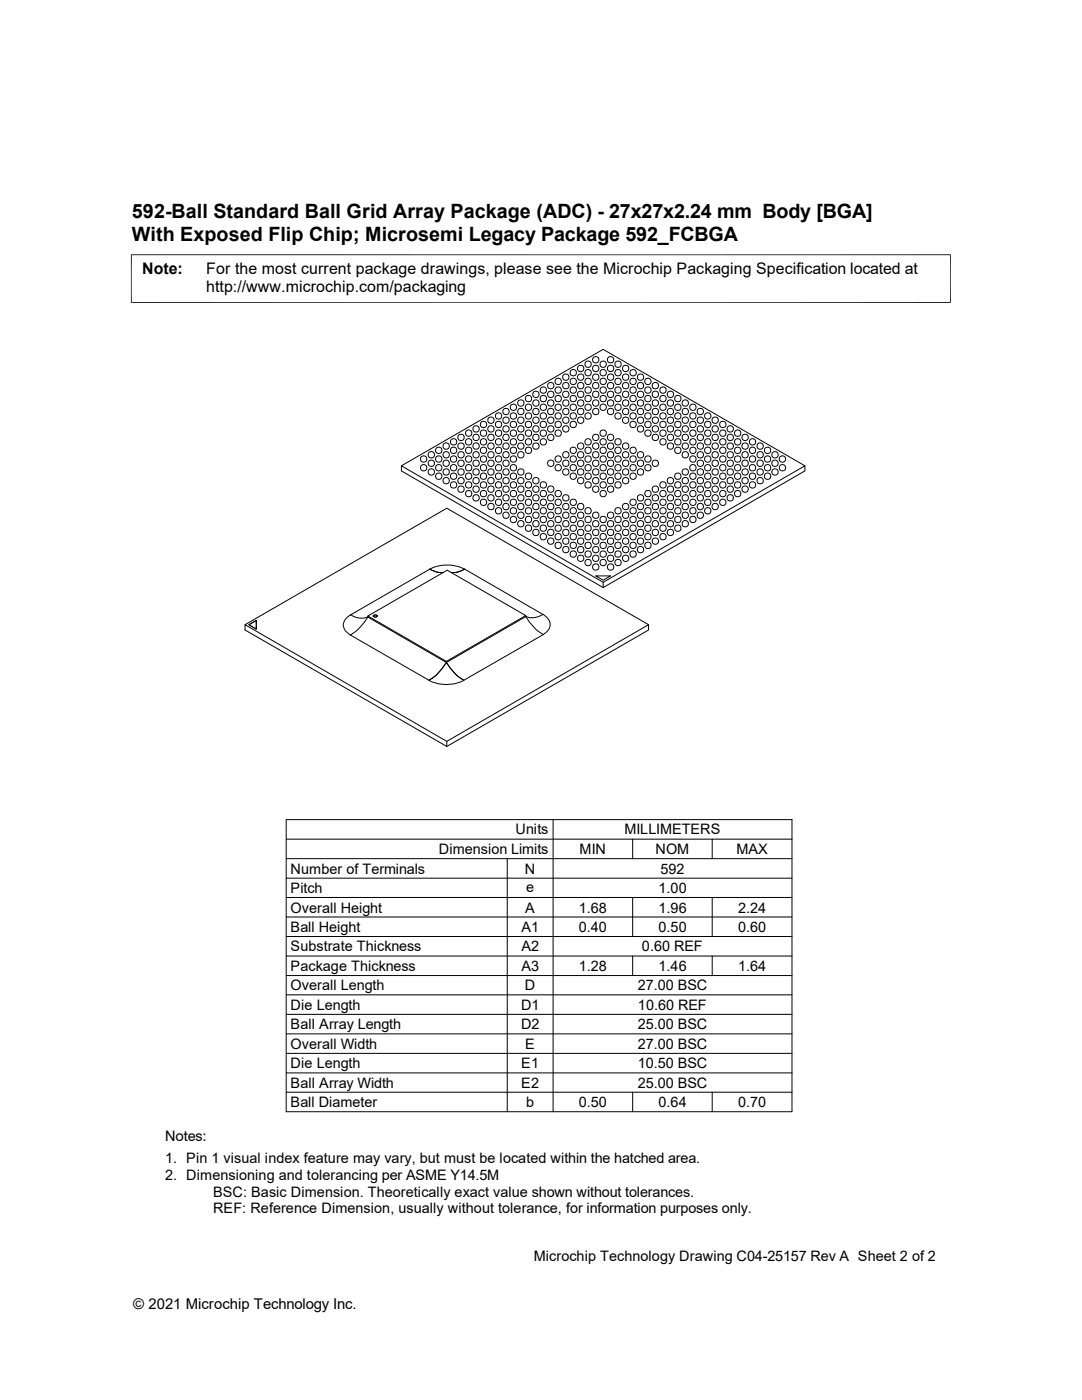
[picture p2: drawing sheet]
<svg xmlns="http://www.w3.org/2000/svg" width="216mm" height="279mm" viewBox="0 0 216 279" stroke-linecap="round" stroke-linejoin="round" font-family="sans-serif">
<g fill="none" stroke="#000" stroke-width=".2">
<path d="M26.1 50.8h163.6M26.2 50.8v9.7M189.7 50.8v9.7M26.1 60.4h163.6M80.1 93l40.3 23.2M160.6 93l-40.2 23.2v1.1l40.2-23.3v-1l-40.2-23.3-40.3 23.3v1l40.3 23.3M85.8 113.6l1.4 .6 1.2 .1M85.8 113.6l-15.9 9.1a2.03 2.03 0 0 0-.7 3.5l.7 .5 15.7 9.1M85.8 113.6a7.9 7.9 0 0 1 6.9 0M92.7 113.6l-.5 .2a4 4 0 0 1-2.2 .5M92.7 113.6l15.7 9M118.9 114.9h2.9l-1.4 .9z"/>
<path d="M48.9 124.7l40.3-23.3 40.2 23.3v1l-40.2 23.3M49.7 124.7l1.4-.9v1.8zM69.9 122.7a3.6 3.6 0 0 0 3.5 .4M73.4 122.9l15.8-9.1 15.7 9.1-15.8 9.1zM73.4 123.1a10.5 10.5 0 0 1-3.5 3.6M73.4 123.1l15.7 9.1M73.4 122.9v.2M74.5 122.9l.3-.2 .5 .2a.39 .39 0 0 1-.4 .3 .39 .39 0 0 1-.4-.3zM85.6 135.8a7.5 7.5 0 0 0 6.9 0M89.1 132.2a10.5 10.5 0 0 0 3.4 3.6M89.1 132.2a10.5 10.5 0 0 1-3.5 3.6M89.1 132v.2"/>
<path d="M104.9 123.1a10.5 10.5 0 0 0 3.5 3.5M104.9 123.1l-15.8 9.1M104.9 122.9v.2M108.4 122.6l-.5 .3a3.5 3.5 0 0 1-3 .1M108.4 122.6a2.03 2.03 0 0 1 .7 3.5l-.7 .6-15.9 9.1M129.4 124.7l-40.2 23.3v1l-40.3-23.3v-1l40.3 23.3M57.1 163.6h100.9v58.3h-100.9zM57.1 179.1h100.9M57.1 175.3h100.9M57.1 171.4h100.9M57.1 167.5h100.9M101.2 171.4v50.5"/>
<path d="M110.4 163.6v58.3M126.2 167.5v3.9M126.2 179.1v7.8M142.1 167.5v3.9M142.1 179.1v7.8M57.1 183h100.9M57.1 198.5h100.9M57.1 194.7h100.9M57.1 186.9h100.9M57.1 190.8h100.9M126.2 190.8v3.9M142.1 190.8v3.9"/>
<path d="M57.1 210.2h100.9M57.1 206.3h100.9M57.1 218h100.9M57.1 202.4h100.9M57.1 214.1h100.9M126.2 218v3.9M142.1 218v3.9"/>
<circle cx="105.4" cy="79.6" r=".65"/>
<circle cx="106.9" cy="78.7" r=".65"/>
<circle cx="108.4" cy="79.6" r=".65"/>
<circle cx="108.4" cy="77.9" r=".65"/>
<circle cx="109.9" cy="78.7" r=".65"/>
<circle cx="109.9" cy="77" r=".65"/>
<circle cx="111.4" cy="77.9" r=".65"/>
<circle cx="111.4" cy="76.1" r=".65"/>
<circle cx="111.4" cy="79.6" r=".65"/>
<circle cx="112.9" cy="77" r=".65"/>
<circle cx="112.9" cy="75.3" r=".65"/>
<circle cx="112.9" cy="78.7" r=".65"/>
<circle cx="114.4" cy="77.9" r=".65"/>
<circle cx="114.4" cy="76.1" r=".65"/>
<circle cx="114.4" cy="79.6" r=".65"/>
<circle cx="114.4" cy="74.4" r=".65"/>
<circle cx="115.9" cy="73.5" r=".65"/>
<circle cx="115.9" cy="78.7" r=".65"/>
<circle cx="115.9" cy="77" r=".65"/>
<circle cx="115.9" cy="75.3" r=".65"/>
<circle cx="117.3" cy="77.9" r=".65"/>
<circle cx="117.3" cy="72.7" r=".65"/>
<circle cx="117.3" cy="76.1" r=".65"/>
<circle cx="117.3" cy="74.4" r=".65"/>
<circle cx="117.3" cy="79.6" r=".65"/>
<circle cx="118.9" cy="71.8" r=".65"/>
<circle cx="118.9" cy="75.3" r=".65"/>
<circle cx="118.9" cy="73.5" r=".65"/>
<circle cx="118.9" cy="77" r=".65"/>
<circle cx="118.9" cy="78.7" r=".65"/>
<circle cx="120.3" cy="74.4" r=".65"/>
<circle cx="120.3" cy="77.9" r=".65"/>
<circle cx="120.3" cy="76.1" r=".65"/>
<circle cx="120.3" cy="72.7" r=".65"/>
<circle cx="120.3" cy="79.6" r=".65"/>
<circle cx="121.8" cy="77" r=".65"/>
<circle cx="121.8" cy="71.8" r=".65"/>
<circle cx="121.8" cy="75.3" r=".65"/>
<circle cx="121.8" cy="78.7" r=".65"/>
<circle cx="121.8" cy="73.5" r=".65"/>
<circle cx="123.3" cy="77.9" r=".65"/>
<circle cx="123.3" cy="76.1" r=".65"/>
<circle cx="123.3" cy="74.4" r=".65"/>
<circle cx="123.3" cy="72.7" r=".65"/>
<circle cx="123.3" cy="79.6" r=".65"/>
<circle cx="124.8" cy="75.3" r=".65"/>
<circle cx="124.8" cy="73.5" r=".65"/>
<circle cx="124.8" cy="77" r=".65"/>
<circle cx="124.8" cy="78.7" r=".65"/>
<circle cx="126.3" cy="76.1" r=".65"/>
<circle cx="126.3" cy="77.9" r=".65"/>
<circle cx="126.3" cy="79.6" r=".65"/>
<circle cx="126.3" cy="74.4" r=".65"/>
<circle cx="127.8" cy="75.3" r=".65"/>
<circle cx="127.8" cy="77" r=".65"/>
<circle cx="127.8" cy="78.7" r=".65"/>
<circle cx="129.3" cy="77.9" r=".65"/>
<circle cx="129.3" cy="76.1" r=".65"/>
<circle cx="129.3" cy="79.6" r=".65"/>
<circle cx="130.8" cy="77" r=".65"/>
<circle cx="130.8" cy="78.7" r=".65"/>
<circle cx="132.3" cy="77.9" r=".65"/>
<circle cx="132.3" cy="79.6" r=".65"/>
<circle cx="133.8" cy="78.7" r=".65"/>
<circle cx="135.2" cy="79.6" r=".65"/>
<circle cx="84.5" cy="93.4" r=".65"/>
<circle cx="84.5" cy="91.6" r=".65"/>
<circle cx="86.1" cy="92.5" r=".65"/>
<circle cx="86.1" cy="94.2" r=".65"/>
<circle cx="86.1" cy="90.8" r=".65"/>
<circle cx="87.5" cy="89.9" r=".65"/>
<circle cx="87.5" cy="91.6" r=".65"/>
<circle cx="87.5" cy="95" r=".65"/>
<circle cx="87.5" cy="93.4" r=".65"/>
<circle cx="89" cy="89" r=".65"/>
<circle cx="89" cy="95.9" r=".65"/>
<circle cx="89" cy="94.2" r=".65"/>
<circle cx="89" cy="90.8" r=".65"/>
<circle cx="89" cy="92.5" r=".65"/>
<circle cx="90.5" cy="95" r=".65"/>
<circle cx="90.5" cy="96.8" r=".65"/>
<circle cx="90.5" cy="88.2" r=".65"/>
<circle cx="90.5" cy="91.6" r=".65"/>
<circle cx="90.5" cy="89.9" r=".65"/>
<circle cx="90.5" cy="93.4" r=".65"/>
<circle cx="92" cy="94.2" r=".65"/>
<circle cx="92" cy="90.8" r=".65"/>
<circle cx="92" cy="87.3" r=".65"/>
<circle cx="92" cy="95.9" r=".65"/>
<circle cx="92" cy="89" r=".65"/>
<circle cx="92" cy="97.6" r=".65"/>
<circle cx="92" cy="92.5" r=".65"/>
<circle cx="93.5" cy="95" r=".65"/>
<circle cx="93.5" cy="91.6" r=".65"/>
<circle cx="93.5" cy="89.9" r=".65"/>
<circle cx="93.5" cy="86.5" r=".65"/>
<circle cx="93.5" cy="93.4" r=".65"/>
<circle cx="93.5" cy="88.2" r=".65"/>
<circle cx="93.5" cy="98.5" r=".65"/>
<circle cx="93.5" cy="96.8" r=".65"/>
<circle cx="95" cy="92.5" r=".65"/>
<circle cx="95" cy="94.2" r=".65"/>
<circle cx="95" cy="95.9" r=".65"/>
<circle cx="95" cy="85.6" r=".65"/>
<circle cx="95" cy="89" r=".65"/>
<circle cx="95" cy="87.3" r=".65"/>
<circle cx="95" cy="97.6" r=".65"/>
<circle cx="95" cy="90.8" r=".65"/>
<circle cx="95" cy="99.4" r=".65"/>
<circle cx="96.5" cy="93.4" r=".65"/>
<circle cx="96.5" cy="88.2" r=".65"/>
<circle cx="96.5" cy="84.7" r=".65"/>
<circle cx="96.5" cy="98.5" r=".65"/>
<circle cx="96.5" cy="86.5" r=".65"/>
<circle cx="96.5" cy="96.8" r=".65"/>
<circle cx="96.5" cy="91.6" r=".65"/>
<circle cx="96.5" cy="89.9" r=".65"/>
<circle cx="96.5" cy="95" r=".65"/>
<circle cx="97.9" cy="87.3" r=".65"/>
<circle cx="97.9" cy="97.6" r=".65"/>
<circle cx="97.9" cy="89" r=".65"/>
<circle cx="97.9" cy="92.5" r=".65"/>
<circle cx="97.9" cy="95.9" r=".65"/>
<circle cx="97.9" cy="90.8" r=".65"/>
<circle cx="97.9" cy="83.9" r=".65"/>
<circle cx="97.9" cy="94.2" r=".65"/>
<circle cx="97.9" cy="85.6" r=".65"/>
<circle cx="97.9" cy="99.4" r=".65"/>
<circle cx="99.5" cy="88.2" r=".65"/>
<circle cx="99.5" cy="89.9" r=".65"/>
<circle cx="99.5" cy="93.4" r=".65"/>
<circle cx="99.5" cy="86.5" r=".65"/>
<circle cx="99.5" cy="96.8" r=".65"/>
<circle cx="99.5" cy="95" r=".65"/>
<circle cx="99.5" cy="83" r=".65"/>
<circle cx="99.5" cy="91.6" r=".65"/>
<circle cx="99.5" cy="84.7" r=".65"/>
<circle cx="99.5" cy="98.5" r=".65"/>
<circle cx="101" cy="85.6" r=".65"/>
<circle cx="101" cy="89" r=".65"/>
<circle cx="101" cy="97.6" r=".65"/>
<circle cx="101" cy="83.9" r=".65"/>
<circle cx="101" cy="82.1" r=".65"/>
<circle cx="101" cy="99.4" r=".65"/>
<circle cx="101" cy="94.2" r=".65"/>
<circle cx="101" cy="95.9" r=".65"/>
<circle cx="101" cy="87.3" r=".65"/>
<circle cx="101" cy="90.8" r=".65"/>
<circle cx="101" cy="92.5" r=".65"/>
<circle cx="102.4" cy="81.3" r=".65"/>
<circle cx="102.4" cy="83" r=".65"/>
<circle cx="102.4" cy="91.6" r=".65"/>
<circle cx="102.4" cy="86.5" r=".65"/>
<circle cx="102.4" cy="84.7" r=".65"/>
<circle cx="102.4" cy="98.5" r=".65"/>
<circle cx="102.4" cy="93.4" r=".65"/>
<circle cx="102.4" cy="89.9" r=".65"/>
<circle cx="102.4" cy="88.2" r=".65"/>
<circle cx="102.4" cy="96.8" r=".65"/>
<circle cx="102.4" cy="95" r=".65"/>
<circle cx="103.9" cy="89" r=".65"/>
<circle cx="103.9" cy="83.9" r=".65"/>
<circle cx="103.9" cy="82.1" r=".65"/>
<circle cx="103.9" cy="94.2" r=".65"/>
<circle cx="103.9" cy="87.3" r=".65"/>
<circle cx="103.9" cy="97.6" r=".65"/>
<circle cx="103.9" cy="95.9" r=".65"/>
<circle cx="103.9" cy="99.4" r=".65"/>
<circle cx="103.9" cy="85.6" r=".65"/>
<circle cx="103.9" cy="80.4" r=".65"/>
<circle cx="103.9" cy="90.8" r=".65"/>
<circle cx="105.4" cy="86.5" r=".65"/>
<circle cx="105.4" cy="89.9" r=".65"/>
<circle cx="105.4" cy="95" r=".65"/>
<circle cx="105.4" cy="84.7" r=".65"/>
<circle cx="105.4" cy="96.8" r=".65"/>
<circle cx="105.4" cy="88.2" r=".65"/>
<circle cx="105.4" cy="81.3" r=".65"/>
<circle cx="105.4" cy="98.5" r=".65"/>
<circle cx="105.4" cy="83" r=".65"/>
<circle cx="106.9" cy="83.9" r=".65"/>
<circle cx="106.9" cy="95.9" r=".65"/>
<circle cx="106.9" cy="89" r=".65"/>
<circle cx="106.9" cy="82.1" r=".65"/>
<circle cx="106.9" cy="97.6" r=".65"/>
<circle cx="106.9" cy="99.4" r=".65"/>
<circle cx="106.9" cy="85.6" r=".65"/>
<circle cx="106.9" cy="80.4" r=".65"/>
<circle cx="106.9" cy="87.3" r=".65"/>
<circle cx="108.4" cy="84.7" r=".65"/>
<circle cx="108.4" cy="88.2" r=".65"/>
<circle cx="108.4" cy="86.5" r=".65"/>
<circle cx="108.4" cy="98.5" r=".65"/>
<circle cx="108.4" cy="81.3" r=".65"/>
<circle cx="108.4" cy="96.8" r=".65"/>
<circle cx="108.4" cy="83" r=".65"/>
<circle cx="109.9" cy="85.6" r=".65"/>
<circle cx="109.9" cy="82.1" r=".65"/>
<circle cx="109.9" cy="80.4" r=".65"/>
<circle cx="109.9" cy="83.9" r=".65"/>
<circle cx="109.9" cy="87.3" r=".65"/>
<circle cx="109.9" cy="92.5" r=".65"/>
<circle cx="109.9" cy="97.6" r=".65"/>
<circle cx="109.9" cy="99.4" r=".65"/>
<circle cx="111.4" cy="83" r=".65"/>
<circle cx="111.4" cy="81.3" r=".65"/>
<circle cx="111.4" cy="91.6" r=".65"/>
<circle cx="111.4" cy="84.7" r=".65"/>
<circle cx="111.4" cy="86.5" r=".65"/>
<circle cx="111.4" cy="93.4" r=".65"/>
<circle cx="111.4" cy="98.5" r=".65"/>
<circle cx="112.9" cy="83.9" r=".65"/>
<circle cx="112.9" cy="82.1" r=".65"/>
<circle cx="112.9" cy="80.4" r=".65"/>
<circle cx="112.9" cy="94.2" r=".65"/>
<circle cx="112.9" cy="85.6" r=".65"/>
<circle cx="112.9" cy="90.8" r=".65"/>
<circle cx="112.9" cy="92.5" r=".65"/>
<circle cx="112.9" cy="99.4" r=".65"/>
<circle cx="114.4" cy="83" r=".65"/>
<circle cx="114.4" cy="81.3" r=".65"/>
<circle cx="114.4" cy="93.4" r=".65"/>
<circle cx="114.4" cy="91.6" r=".65"/>
<circle cx="114.4" cy="89.9" r=".65"/>
<circle cx="114.4" cy="84.7" r=".65"/>
<circle cx="114.4" cy="95" r=".65"/>
<circle cx="115.9" cy="94.2" r=".65"/>
<circle cx="115.9" cy="89" r=".65"/>
<circle cx="115.9" cy="82.1" r=".65"/>
<circle cx="115.9" cy="80.4" r=".65"/>
<circle cx="115.9" cy="90.8" r=".65"/>
<circle cx="115.9" cy="83.9" r=".65"/>
<circle cx="115.9" cy="95.9" r=".65"/>
<circle cx="115.9" cy="92.5" r=".65"/>
<circle cx="117.3" cy="91.6" r=".65"/>
<circle cx="117.3" cy="93.4" r=".65"/>
<circle cx="117.3" cy="88.2" r=".65"/>
<circle cx="117.3" cy="96.8" r=".65"/>
<circle cx="117.3" cy="81.3" r=".65"/>
<circle cx="117.3" cy="95" r=".65"/>
<circle cx="117.3" cy="83" r=".65"/>
<circle cx="117.3" cy="89.9" r=".65"/>
<circle cx="118.9" cy="95.9" r=".65"/>
<circle cx="118.9" cy="89" r=".65"/>
<circle cx="118.9" cy="94.2" r=".65"/>
<circle cx="118.9" cy="87.3" r=".65"/>
<circle cx="118.9" cy="82.1" r=".65"/>
<circle cx="118.9" cy="92.5" r=".65"/>
<circle cx="118.9" cy="90.8" r=".65"/>
<circle cx="118.9" cy="97.6" r=".65"/>
<circle cx="118.9" cy="80.4" r=".65"/>
<circle cx="120.3" cy="91.6" r=".65"/>
<circle cx="120.3" cy="88.2" r=".65"/>
<circle cx="120.3" cy="89.9" r=".65"/>
<circle cx="120.3" cy="81.3" r=".65"/>
<circle cx="120.3" cy="98.5" r=".65"/>
<circle cx="120.3" cy="96.8" r=".65"/>
<circle cx="120.3" cy="93.4" r=".65"/>
<circle cx="120.3" cy="86.5" r=".65"/>
<circle cx="120.3" cy="95" r=".65"/>
<circle cx="121.8" cy="82.1" r=".65"/>
<circle cx="121.8" cy="80.4" r=".65"/>
<circle cx="121.8" cy="97.6" r=".65"/>
<circle cx="121.8" cy="90.8" r=".65"/>
<circle cx="121.8" cy="89" r=".65"/>
<circle cx="121.8" cy="87.3" r=".65"/>
<circle cx="121.8" cy="92.5" r=".65"/>
<circle cx="121.8" cy="94.2" r=".65"/>
<circle cx="121.8" cy="95.9" r=".65"/>
<circle cx="123.3" cy="88.2" r=".65"/>
<circle cx="123.3" cy="95" r=".65"/>
<circle cx="123.3" cy="91.6" r=".65"/>
<circle cx="123.3" cy="96.8" r=".65"/>
<circle cx="123.3" cy="89.9" r=".65"/>
<circle cx="123.3" cy="83" r=".65"/>
<circle cx="123.3" cy="81.3" r=".65"/>
<circle cx="123.3" cy="93.4" r=".65"/>
<circle cx="124.8" cy="89" r=".65"/>
<circle cx="124.8" cy="83.9" r=".65"/>
<circle cx="124.8" cy="95.9" r=".65"/>
<circle cx="124.8" cy="82.1" r=".65"/>
<circle cx="124.8" cy="80.4" r=".65"/>
<circle cx="124.8" cy="94.2" r=".65"/>
<circle cx="124.8" cy="90.8" r=".65"/>
<circle cx="124.8" cy="92.5" r=".65"/>
<circle cx="126.3" cy="81.3" r=".65"/>
<circle cx="126.3" cy="91.6" r=".65"/>
<circle cx="126.3" cy="89.9" r=".65"/>
<circle cx="126.3" cy="84.7" r=".65"/>
<circle cx="126.3" cy="95" r=".65"/>
<circle cx="126.3" cy="83" r=".65"/>
<circle cx="126.3" cy="93.4" r=".65"/>
<circle cx="127.8" cy="85.6" r=".65"/>
<circle cx="127.8" cy="82.1" r=".65"/>
<circle cx="127.8" cy="80.4" r=".65"/>
<circle cx="127.8" cy="83.9" r=".65"/>
<circle cx="127.8" cy="94.2" r=".65"/>
<circle cx="127.8" cy="92.5" r=".65"/>
<circle cx="127.8" cy="90.8" r=".65"/>
<circle cx="127.8" cy="99.4" r=".65"/>
<circle cx="129.3" cy="84.7" r=".65"/>
<circle cx="129.3" cy="98.5" r=".65"/>
<circle cx="129.3" cy="83" r=".65"/>
<circle cx="129.3" cy="86.5" r=".65"/>
<circle cx="129.3" cy="81.3" r=".65"/>
<circle cx="129.3" cy="93.4" r=".65"/>
<circle cx="129.3" cy="91.6" r=".65"/>
<circle cx="130.8" cy="99.4" r=".65"/>
<circle cx="130.8" cy="80.4" r=".65"/>
<circle cx="130.8" cy="97.6" r=".65"/>
<circle cx="130.8" cy="87.3" r=".65"/>
<circle cx="130.8" cy="82.1" r=".65"/>
<circle cx="130.8" cy="85.6" r=".65"/>
<circle cx="130.8" cy="83.9" r=".65"/>
<circle cx="130.8" cy="92.5" r=".65"/>
<circle cx="132.3" cy="98.5" r=".65"/>
<circle cx="132.3" cy="96.8" r=".65"/>
<circle cx="132.3" cy="88.2" r=".65"/>
<circle cx="132.3" cy="83" r=".65"/>
<circle cx="132.3" cy="84.7" r=".65"/>
<circle cx="132.3" cy="86.5" r=".65"/>
<circle cx="132.3" cy="81.3" r=".65"/>
<circle cx="133.8" cy="85.6" r=".65"/>
<circle cx="133.8" cy="83.9" r=".65"/>
<circle cx="133.8" cy="97.6" r=".65"/>
<circle cx="133.8" cy="82.1" r=".65"/>
<circle cx="133.8" cy="80.4" r=".65"/>
<circle cx="133.8" cy="89" r=".65"/>
<circle cx="133.8" cy="99.4" r=".65"/>
<circle cx="133.8" cy="95.9" r=".65"/>
<circle cx="133.8" cy="87.3" r=".65"/>
<circle cx="135.2" cy="83" r=".65"/>
<circle cx="135.2" cy="95" r=".65"/>
<circle cx="135.2" cy="86.5" r=".65"/>
<circle cx="135.2" cy="84.7" r=".65"/>
<circle cx="135.2" cy="98.5" r=".65"/>
<circle cx="135.2" cy="81.3" r=".65"/>
<circle cx="135.2" cy="88.2" r=".65"/>
<circle cx="135.2" cy="89.9" r=".65"/>
<circle cx="135.2" cy="96.8" r=".65"/>
<circle cx="136.7" cy="85.6" r=".65"/>
<circle cx="136.7" cy="94.2" r=".65"/>
<circle cx="136.7" cy="89" r=".65"/>
<circle cx="136.7" cy="97.6" r=".65"/>
<circle cx="136.7" cy="82.1" r=".65"/>
<circle cx="136.7" cy="80.4" r=".65"/>
<circle cx="136.7" cy="87.3" r=".65"/>
<circle cx="136.7" cy="83.9" r=".65"/>
<circle cx="136.7" cy="90.8" r=".65"/>
<circle cx="136.7" cy="95.9" r=".65"/>
<circle cx="136.7" cy="99.4" r=".65"/>
<circle cx="138.2" cy="86.5" r=".65"/>
<circle cx="138.2" cy="84.7" r=".65"/>
<circle cx="138.2" cy="83" r=".65"/>
<circle cx="138.2" cy="88.2" r=".65"/>
<circle cx="138.2" cy="98.5" r=".65"/>
<circle cx="138.2" cy="96.8" r=".65"/>
<circle cx="138.2" cy="95" r=".65"/>
<circle cx="138.2" cy="81.3" r=".65"/>
<circle cx="138.2" cy="93.4" r=".65"/>
<circle cx="138.2" cy="91.6" r=".65"/>
<circle cx="138.2" cy="89.9" r=".65"/>
<circle cx="139.7" cy="87.3" r=".65"/>
<circle cx="139.7" cy="95.9" r=".65"/>
<circle cx="139.7" cy="85.6" r=".65"/>
<circle cx="139.7" cy="92.5" r=".65"/>
<circle cx="139.7" cy="90.8" r=".65"/>
<circle cx="139.7" cy="89" r=".65"/>
<circle cx="139.7" cy="97.6" r=".65"/>
<circle cx="139.7" cy="94.2" r=".65"/>
<circle cx="139.7" cy="83.9" r=".65"/>
<circle cx="139.7" cy="82.1" r=".65"/>
<circle cx="139.7" cy="99.4" r=".65"/>
<circle cx="141.2" cy="95" r=".65"/>
<circle cx="141.2" cy="91.6" r=".65"/>
<circle cx="141.2" cy="83" r=".65"/>
<circle cx="141.2" cy="84.7" r=".65"/>
<circle cx="141.2" cy="88.2" r=".65"/>
<circle cx="141.2" cy="96.8" r=".65"/>
<circle cx="141.2" cy="89.9" r=".65"/>
<circle cx="141.2" cy="86.5" r=".65"/>
<circle cx="141.2" cy="98.5" r=".65"/>
<circle cx="141.2" cy="93.4" r=".65"/>
<circle cx="142.7" cy="85.6" r=".65"/>
<circle cx="142.7" cy="90.8" r=".65"/>
<circle cx="142.7" cy="89" r=".65"/>
<circle cx="142.7" cy="87.3" r=".65"/>
<circle cx="142.7" cy="97.6" r=".65"/>
<circle cx="142.7" cy="92.5" r=".65"/>
<circle cx="142.7" cy="95.9" r=".65"/>
<circle cx="142.7" cy="83.9" r=".65"/>
<circle cx="142.7" cy="99.4" r=".65"/>
<circle cx="142.7" cy="94.2" r=".65"/>
<circle cx="144.2" cy="93.4" r=".65"/>
<circle cx="144.2" cy="88.2" r=".65"/>
<circle cx="144.2" cy="86.5" r=".65"/>
<circle cx="144.2" cy="84.7" r=".65"/>
<circle cx="144.2" cy="89.9" r=".65"/>
<circle cx="144.2" cy="98.5" r=".65"/>
<circle cx="144.2" cy="96.8" r=".65"/>
<circle cx="144.2" cy="95" r=".65"/>
<circle cx="144.2" cy="91.6" r=".65"/>
<circle cx="145.7" cy="85.6" r=".65"/>
<circle cx="145.7" cy="99.4" r=".65"/>
<circle cx="145.7" cy="97.6" r=".65"/>
<circle cx="145.7" cy="94.2" r=".65"/>
<circle cx="145.7" cy="95.9" r=".65"/>
<circle cx="145.7" cy="89" r=".65"/>
<circle cx="145.7" cy="87.3" r=".65"/>
<circle cx="145.7" cy="92.5" r=".65"/>
<circle cx="145.7" cy="90.8" r=".65"/>
<circle cx="147.2" cy="95" r=".65"/>
<circle cx="147.2" cy="88.2" r=".65"/>
<circle cx="147.2" cy="86.5" r=".65"/>
<circle cx="147.2" cy="91.6" r=".65"/>
<circle cx="147.2" cy="98.5" r=".65"/>
<circle cx="147.2" cy="96.8" r=".65"/>
<circle cx="147.2" cy="93.4" r=".65"/>
<circle cx="147.2" cy="89.9" r=".65"/>
<circle cx="148.7" cy="92.5" r=".65"/>
<circle cx="148.7" cy="89" r=".65"/>
<circle cx="148.7" cy="95.9" r=".65"/>
<circle cx="148.7" cy="87.3" r=".65"/>
<circle cx="148.7" cy="97.6" r=".65"/>
<circle cx="148.7" cy="94.2" r=".65"/>
<circle cx="148.7" cy="90.8" r=".65"/>
<circle cx="150.1" cy="93.4" r=".65"/>
<circle cx="150.1" cy="91.6" r=".65"/>
<circle cx="150.1" cy="89.9" r=".65"/>
<circle cx="150.1" cy="96.8" r=".65"/>
<circle cx="150.1" cy="95" r=".65"/>
<circle cx="150.1" cy="88.2" r=".65"/>
<circle cx="151.7" cy="92.5" r=".65"/>
<circle cx="151.7" cy="89" r=".65"/>
<circle cx="151.7" cy="94.2" r=".65"/>
<circle cx="151.7" cy="90.8" r=".65"/>
<circle cx="151.7" cy="95.9" r=".65"/>
<circle cx="153.2" cy="93.4" r=".65"/>
<circle cx="153.2" cy="95" r=".65"/>
<circle cx="153.2" cy="91.6" r=".65"/>
<circle cx="153.2" cy="89.9" r=".65"/>
<circle cx="154.6" cy="94.2" r=".65"/>
<circle cx="154.6" cy="92.5" r=".65"/>
<circle cx="154.6" cy="90.8" r=".65"/>
<circle cx="156.1" cy="91.6" r=".65"/>
<circle cx="156.1" cy="93.4" r=".65"/>
<circle cx="96.5" cy="100.3" r=".65"/>
<circle cx="97.9" cy="101.1" r=".65"/>
<circle cx="99.5" cy="100.3" r=".65"/>
<circle cx="99.5" cy="101.9" r=".65"/>
<circle cx="101" cy="101.1" r=".65"/>
<circle cx="101" cy="102.8" r=".65"/>
<circle cx="102.4" cy="100.3" r=".65"/>
<circle cx="102.4" cy="101.9" r=".65"/>
<circle cx="102.4" cy="103.7" r=".65"/>
<circle cx="103.9" cy="101.1" r=".65"/>
<circle cx="103.9" cy="104.5" r=".65"/>
<circle cx="103.9" cy="102.8" r=".65"/>
<circle cx="105.4" cy="105.4" r=".65"/>
<circle cx="105.4" cy="100.3" r=".65"/>
<circle cx="105.4" cy="101.9" r=".65"/>
<circle cx="105.4" cy="103.7" r=".65"/>
<circle cx="106.9" cy="101.1" r=".65"/>
<circle cx="106.9" cy="106.3" r=".65"/>
<circle cx="106.9" cy="104.5" r=".65"/>
<circle cx="106.9" cy="102.8" r=".65"/>
<circle cx="108.4" cy="105.4" r=".65"/>
<circle cx="108.4" cy="101.9" r=".65"/>
<circle cx="108.4" cy="107.1" r=".65"/>
<circle cx="108.4" cy="100.3" r=".65"/>
<circle cx="108.4" cy="103.7" r=".65"/>
<circle cx="109.9" cy="106.3" r=".65"/>
<circle cx="109.9" cy="104.5" r=".65"/>
<circle cx="109.9" cy="101.1" r=".65"/>
<circle cx="109.9" cy="108" r=".65"/>
<circle cx="109.9" cy="102.8" r=".65"/>
<circle cx="111.4" cy="103.7" r=".65"/>
<circle cx="111.4" cy="108.8" r=".65"/>
<circle cx="111.4" cy="105.4" r=".65"/>
<circle cx="111.4" cy="107.1" r=".65"/>
<circle cx="111.4" cy="100.3" r=".65"/>
<circle cx="111.4" cy="101.9" r=".65"/>
<circle cx="112.9" cy="106.3" r=".65"/>
<circle cx="112.9" cy="102.8" r=".65"/>
<circle cx="112.9" cy="101.1" r=".65"/>
<circle cx="112.9" cy="109.7" r=".65"/>
<circle cx="112.9" cy="104.5" r=".65"/>
<circle cx="112.9" cy="108" r=".65"/>
<circle cx="114.4" cy="105.4" r=".65"/>
<circle cx="114.4" cy="101.9" r=".65"/>
<circle cx="114.4" cy="100.3" r=".65"/>
<circle cx="114.4" cy="110.6" r=".65"/>
<circle cx="114.4" cy="108.8" r=".65"/>
<circle cx="114.4" cy="103.7" r=".65"/>
<circle cx="114.4" cy="107.1" r=".65"/>
<circle cx="115.9" cy="101.1" r=".65"/>
<circle cx="115.9" cy="111.4" r=".65"/>
<circle cx="115.9" cy="109.7" r=".65"/>
<circle cx="115.9" cy="106.3" r=".65"/>
<circle cx="115.9" cy="102.8" r=".65"/>
<circle cx="115.9" cy="104.5" r=".65"/>
<circle cx="115.9" cy="108" r=".65"/>
<circle cx="117.3" cy="108.8" r=".65"/>
<circle cx="117.3" cy="101.9" r=".65"/>
<circle cx="117.3" cy="110.6" r=".65"/>
<circle cx="117.3" cy="107.1" r=".65"/>
<circle cx="117.3" cy="112.3" r=".65"/>
<circle cx="117.3" cy="105.4" r=".65"/>
<circle cx="117.3" cy="103.7" r=".65"/>
<circle cx="118.9" cy="108" r=".65"/>
<circle cx="118.9" cy="113.2" r=".65"/>
<circle cx="118.9" cy="111.4" r=".65"/>
<circle cx="118.9" cy="109.7" r=".65"/>
<circle cx="118.9" cy="106.3" r=".65"/>
<circle cx="118.9" cy="104.5" r=".65"/>
<circle cx="118.9" cy="102.8" r=".65"/>
<circle cx="120.3" cy="108.8" r=".65"/>
<circle cx="120.3" cy="112.3" r=".65"/>
<circle cx="120.3" cy="107.1" r=".65"/>
<circle cx="120.3" cy="103.7" r=".65"/>
<circle cx="120.3" cy="105.4" r=".65"/>
<circle cx="120.3" cy="110.6" r=".65"/>
<circle cx="121.8" cy="109.7" r=".65"/>
<circle cx="121.8" cy="104.5" r=".65"/>
<circle cx="121.8" cy="106.3" r=".65"/>
<circle cx="121.8" cy="111.4" r=".65"/>
<circle cx="121.8" cy="102.8" r=".65"/>
<circle cx="121.8" cy="113.2" r=".65"/>
<circle cx="121.8" cy="108" r=".65"/>
<circle cx="123.3" cy="108.8" r=".65"/>
<circle cx="123.3" cy="103.7" r=".65"/>
<circle cx="123.3" cy="107.1" r=".65"/>
<circle cx="123.3" cy="112.3" r=".65"/>
<circle cx="123.3" cy="101.9" r=".65"/>
<circle cx="123.3" cy="105.4" r=".65"/>
<circle cx="123.3" cy="110.6" r=".65"/>
<circle cx="124.8" cy="104.5" r=".65"/>
<circle cx="124.8" cy="108" r=".65"/>
<circle cx="124.8" cy="111.4" r=".65"/>
<circle cx="124.8" cy="106.3" r=".65"/>
<circle cx="124.8" cy="102.8" r=".65"/>
<circle cx="124.8" cy="101.1" r=".65"/>
<circle cx="124.8" cy="109.7" r=".65"/>
<circle cx="126.3" cy="103.7" r=".65"/>
<circle cx="126.3" cy="108.8" r=".65"/>
<circle cx="126.3" cy="105.4" r=".65"/>
<circle cx="126.3" cy="100.3" r=".65"/>
<circle cx="126.3" cy="110.6" r=".65"/>
<circle cx="126.3" cy="101.9" r=".65"/>
<circle cx="126.3" cy="107.1" r=".65"/>
<circle cx="127.8" cy="106.3" r=".65"/>
<circle cx="127.8" cy="101.1" r=".65"/>
<circle cx="127.8" cy="109.7" r=".65"/>
<circle cx="127.8" cy="104.5" r=".65"/>
<circle cx="127.8" cy="102.8" r=".65"/>
<circle cx="127.8" cy="108" r=".65"/>
<circle cx="129.3" cy="107.1" r=".65"/>
<circle cx="129.3" cy="108.8" r=".65"/>
<circle cx="129.3" cy="100.3" r=".65"/>
<circle cx="129.3" cy="103.7" r=".65"/>
<circle cx="129.3" cy="101.9" r=".65"/>
<circle cx="129.3" cy="105.4" r=".65"/>
<circle cx="130.8" cy="106.3" r=".65"/>
<circle cx="130.8" cy="104.5" r=".65"/>
<circle cx="130.8" cy="102.8" r=".65"/>
<circle cx="130.8" cy="101.1" r=".65"/>
<circle cx="130.8" cy="108" r=".65"/>
<circle cx="132.3" cy="107.1" r=".65"/>
<circle cx="132.3" cy="103.7" r=".65"/>
<circle cx="132.3" cy="100.3" r=".65"/>
<circle cx="132.3" cy="105.4" r=".65"/>
<circle cx="132.3" cy="101.9" r=".65"/>
<circle cx="133.8" cy="104.5" r=".65"/>
<circle cx="133.8" cy="101.1" r=".65"/>
<circle cx="133.8" cy="106.3" r=".65"/>
<circle cx="133.8" cy="102.8" r=".65"/>
<circle cx="135.2" cy="103.7" r=".65"/>
<circle cx="135.2" cy="100.3" r=".65"/>
<circle cx="135.2" cy="101.9" r=".65"/>
<circle cx="135.2" cy="105.4" r=".65"/>
<circle cx="136.7" cy="101.1" r=".65"/>
<circle cx="136.7" cy="102.8" r=".65"/>
<circle cx="136.7" cy="104.5" r=".65"/>
<circle cx="138.2" cy="101.9" r=".65"/>
<circle cx="138.2" cy="103.7" r=".65"/>
<circle cx="138.2" cy="100.3" r=".65"/>
<circle cx="139.7" cy="101.1" r=".65"/>
<circle cx="139.7" cy="102.8" r=".65"/>
<circle cx="141.2" cy="100.3" r=".65"/>
<circle cx="141.2" cy="101.9" r=".65"/>
<circle cx="142.7" cy="101.1" r=".65"/>
<circle cx="144.2" cy="100.3" r=".65"/>
</g>
<g font-size="3.9">
<text x="26.3" y="43.5">592-Ball Standard Ball Grid Array Package (ADC) - 27x27x2.24 mm Body [BGA]</text>
<text x="26.3" y="48">With Exposed Flip Chip; Microsemi Legacy Package 592_FCBGA</text>
</g>
<g font-size="3.2">
<text x="28.4" y="54.6">Note:</text>
<text x="41.1" y="54.6">For the most current package drawings, please see the Microchip Packaging Specification located at</text>
<text x="41.1" y="58.3">http://www.microchip.com/packaging</text>
</g>
<text font-size="3" x="26.6" y="261.3">© 2021 Microchip Technology Inc.</text>
<g font-size="2.9">
<text x="102.9" y="166.5">Units</text>
<text x="124.6" y="166.5">MILLIMETERS</text>
<text x="87.5" y="170.4">Dimension Limits</text>
<text x="115.7" y="170.4">MIN</text>
<text x="130.8" y="170.4">NOM</text>
<text x="146.9" y="170.4">MAX</text>
<text x="58" y="174.3">Number of Terminals</text>
<text x="58" y="178.2">Pitch</text>
<text x="104.7" y="174.3">N</text>
<text x="105" y="177.9">e</text>
<text x="131.4" y="178.2">1.00</text>
<text x="131.8" y="174.3">592</text>
<text x="58" y="182.1">Overall Height</text>
<text x="58" y="186">Ball Height</text>
<text x="104.1" y="186">A1</text>
<text x="104.8" y="182.1">A</text>
<text x="115.5" y="182.1">1.68</text>
<text x="115.5" y="186">0.40</text>
<text x="131.4" y="182.1">1.96</text>
<text x="131.4" y="186">0.50</text>
<text x="147.3" y="182.1">2.24</text>
<text x="147.3" y="186">0.60</text>
<text x="58" y="189.9">Substrate Thickness</text>
<text x="104.1" y="189.9">A2</text>
<text x="128.1" y="189.9">0.60 REF</text>
<text x="58" y="193.8">Package Thickness</text>
<text x="58" y="197.7">Overall Length</text>
<text x="104.1" y="193.8">A3</text>
<text x="104.7" y="197.7">D</text>
<text x="115.5" y="193.8">1.28</text>
<text x="127.3" y="197.7">27.00 BSC</text>
<text x="131.4" y="193.8">1.46</text>
<text x="147.3" y="193.8">1.64</text>
<text x="58" y="201.5">Die Length</text>
<text x="104" y="201.5">D1</text>
<text x="127.3" y="201.5">10.60 REF</text>
<text x="58" y="209.3">Overall Width</text>
<text x="58" y="205.4">Ball Array Length</text>
<text x="104" y="205.4">D2</text>
<text x="104.8" y="209.3">E</text>
<text x="127.3" y="209.3">27.00 BSC</text>
<text x="127.3" y="205.4">25.00 BSC</text>
<text x="58" y="213.2">Die Length</text>
<text x="104" y="213.2">E1</text>
<text x="127.3" y="213.2">10.50 BSC</text>
<text x="58" y="221">Ball Diameter</text>
<text x="58" y="217.1">Ball Array Width</text>
<text x="104" y="217.1">E2</text>
<text x="105" y="220.9">b</text>
<text x="115.5" y="221">0.50</text>
<text x="127.3" y="217.1">25.00 BSC</text>
<text x="131.4" y="221">0.64</text>
<text x="147.3" y="221">0.70</text>
<text x="32.9" y="227.6">Notes:</text>
<text x="32.9" y="232.2">1. Pin 1 visual index feature may vary, but must be located within the hatched area.</text>
<text x="32.9" y="235.5">2. Dimensioning and tolerancing per ASME Y14.5M</text>
<text x="42.5" y="238.8">BSC: Basic Dimension. Theoretically exact value shown without tolerances.</text>
<text x="42.5" y="242.1">REF: Reference Dimension, usually without tolerance, for information purposes only.</text>
<text x="106.5" y="251.6">Microchip Technology Drawing C04-25157 Rev A Sheet 2 of 2</text>
</g>
</svg>
